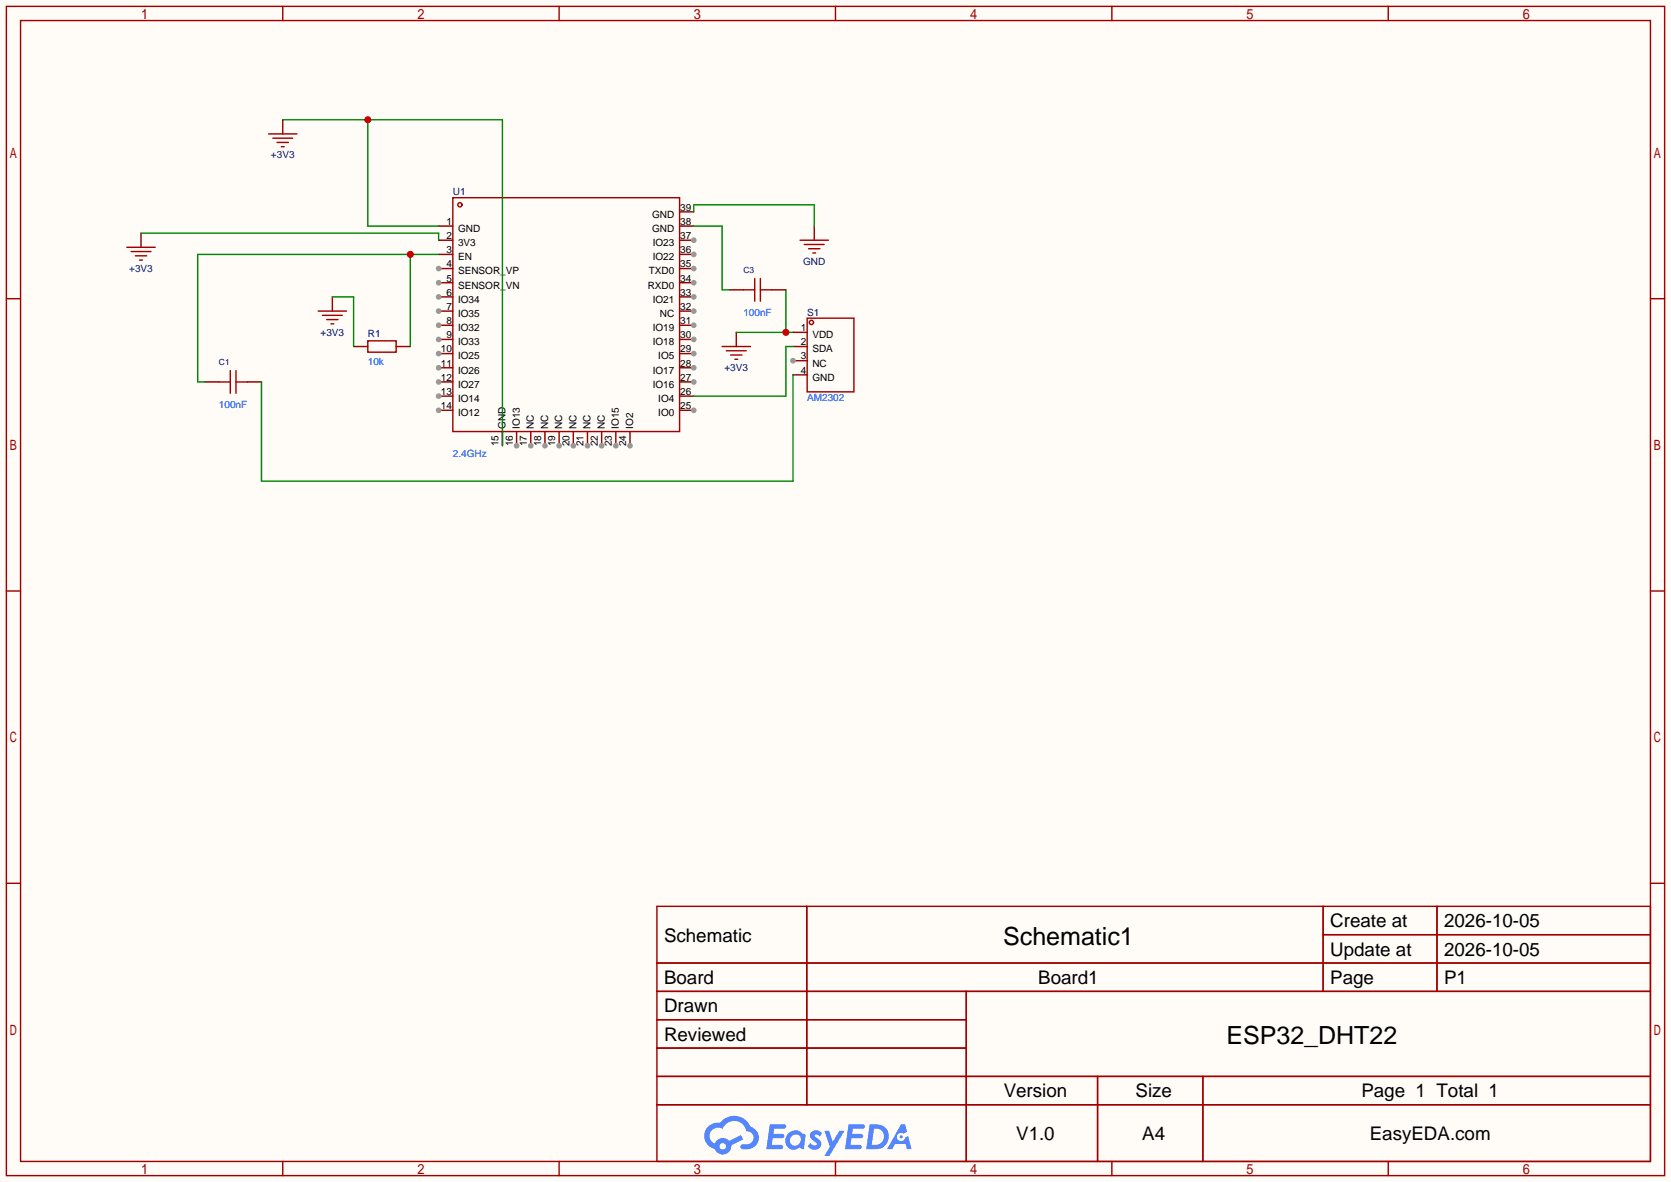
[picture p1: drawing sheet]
<svg xmlns="http://www.w3.org/2000/svg" width="299mm" height="212mm" viewBox="0 0 299 212" stroke-linecap="round" stroke-linejoin="round" font-family="sans-serif">
<path d="M0 0h299.5v211.8h-299.5z" fill="#fffcf7"/>
<g fill="none" stroke="#a10000" stroke-width=".25">
<path d="M1.1 1.1h297.2v209.6h-297.2zM3.7 3.7h292.1v204.5h-292.1zM50.7 1.1v2.6M100.2 1.1v2.6M149.7 1.1v2.6M199.3 1.1v2.6M248.8 1.1v2.6M1.1 53.5h2.6M295.8 53.5h2.5M1.1 105.9h2.6M295.8 105.9h2.5M1.1 158.3h2.6"/>
<path d="M295.8 158.3h2.5M117.7 162.4h178.1v45.8h-178.1zM117.7 172.6h178.1M117.7 177.7h178.1M144.6 162.4v35.6M173.2 177.7v30.5M237.1 162.4v15.3M237.1 167.5h58.7M257.5 162.4v15.3M117.7 182.8h55.5M117.7 192.9h178.1M117.7 187.8h55.5"/>
<path d="M117.7 198h178.1M196.7 192.9v15.3M215.6 192.9v15.3M50.7 208.2v2.5M100.2 208.2v2.5M149.7 208.2v2.5M199.3 208.2v2.5M248.8 208.2v2.5"/>
</g>
<g fill="#5487ff">
<path d="M145.5 202.8a1.3 1.3 0 0 1 1.8 .3l-.4 .6a.54 .54 0 0 0-.9-.2l.1 .2a1.58 1.58 0 0 1 1.1 1.6 1.43 1.43 0 0 1-2.5 .1l.5-.6a.64 .64 0 0 0 .5 .5 .64 .64 0 0 0 .7-.3l-.2-.2a1.6 1.6 0 0 1-1-1.6z"/>
<path d="M147.7 202.7h.9l.7 1.9 1.1-1.9h.9l-2.7 4.5h-.9l1-1.7z"/>
<path d="M138 201.5h1.6a1.31 1.31 0 0 1 1.2 .2 .4 .4 0 0 1-.3 .6h-1.8l-.1 .9h1.6a.4 .4 0 0 1 .4 .4 .4 .4 0 0 1-.4 .4h-1.7l-.2 1.2h.8a1.23 1.23 0 0 1 1.2 .2 .39 .39 0 0 1-.3 .6h-2.7z"/>
<path d="M152.1 201.5h1.6a1.32 1.32 0 0 1 1.3 .2 .39 .39 0 0 1-.4 .6h-1.7l-.2 .9h1.7a.4 .4 0 0 1 .3 .4 .4 .4 0 0 1-.4 .4h-1.7l-.2 1.2h.8a1.23 1.23 0 0 1 1.2 .2 .39 .39 0 0 1-.3 .6h-2.7z"/>
<path d="M161.5 201.5h.7l.4 1.3-.7 .4a.75 .75 0 0 0-1.1 .3 .75 .75 0 0 0 .5 1 .75 .75 0 0 0 .9-.6l.6-.3 .6 2.4h-.9l-.2-1h-1.9l-.5 1h-.9z"/>
<path d="M155.9 201.5l-.7 4.5h1.5a2.27 2.27 0 0 0 2.6-2.3 2.27 2.27 0 0 0-2.7-2.2zM156.6 202.3a1.5 1.5 0 0 1 1.8 1.5 1.5 1.5 0 0 1-1.9 1.4h-.3z"/>
<path d="M141.3 203.1a1.62 1.62 0 0 0-.4 2.1 1.62 1.62 0 0 0 2 .7l.4-.3 .3 .3 .5 .1 .3-2.5-.2-.3h-.4a1.58 1.58 0 0 0-2.5-.1zM141.9 203.6a.98 .98 0 0 1 1.5 .2 .98 .98 0 0 1-.6 1.5 .94 .94 0 0 1-1.2-.4 .94 .94 0 0 1 .3-1.3z"/>
<path d="M126.9 201.9a2.37 2.37 0 0 0 1.2 4 1.54 1.54 0 0 0 1.7 1 1.54 1.54 0 0 0 1.3-1.6l2.1-1.1-.5-.8-2 1.1a1.57 1.57 0 0 0-2.6 .4 1.5 1.5 0 0 1-.8-2.1 1.5 1.5 0 0 1 2.2-.5 2.23 2.23 0 0 1 2.3-1.4 2.23 2.23 0 0 1 2 1.8 1.16 1.16 0 0 1 1.2 1.1 1.16 1.16 0 0 1-1 1.3h-.7a.47 .47 0 0 0-.6 .3 .47 .47 0 0 0 .4 .6 2.23 2.23 0 0 0 2.3-.7 2.23 2.23 0 0 0 .4-2.3 2.16 2.16 0 0 0-1.3-1.1 3.2 3.2 0 0 0-5.4-.7l-1.2 .1zM129 205.4a.58 .58 0 0 1 1.1 0 .58 .58 0 0 1-1.1 0z"/>
<circle cx="161.5" cy="203.8" r=".28"/>
</g>
<path d="M121.8 38h2.5M121.8 40.5h2.5M121.8 43.1h2.5" fill="none" stroke="#870000" stroke-width=".25"/>
<circle cx="124.3" cy="43.1" r=".51" fill="#999"/>
<path d="M121.8 45.6h2.5" fill="none" stroke="#870000" stroke-width=".25"/>
<circle cx="124.3" cy="45.6" r=".51" fill="#999"/>
<path d="M121.8 48.1h2.5" fill="none" stroke="#870000" stroke-width=".25"/>
<circle cx="124.3" cy="48.1" r=".51" fill="#999"/>
<path d="M121.8 50.7h2.5" fill="none" stroke="#870000" stroke-width=".25"/>
<circle cx="124.3" cy="50.7" r=".51" fill="#999"/>
<path d="M121.8 53.2h2.5" fill="none" stroke="#870000" stroke-width=".25"/>
<circle cx="124.3" cy="53.2" r=".51" fill="#999"/>
<path d="M121.8 55.8h2.5" fill="none" stroke="#870000" stroke-width=".25"/>
<circle cx="124.3" cy="55.8" r=".51" fill="#999"/>
<path d="M121.8 58.3h2.5" fill="none" stroke="#870000" stroke-width=".25"/>
<circle cx="124.3" cy="58.3" r=".51" fill="#999"/>
<path d="M121.8 60.8h2.5" fill="none" stroke="#870000" stroke-width=".25"/>
<circle cx="124.3" cy="60.8" r=".51" fill="#999"/>
<path d="M121.8 63.4h2.5" fill="none" stroke="#870000" stroke-width=".25"/>
<circle cx="124.3" cy="63.4" r=".51" fill="#999"/>
<path d="M121.8 65.9h2.5" fill="none" stroke="#870000" stroke-width=".25"/>
<circle cx="124.3" cy="65.9" r=".51" fill="#999"/>
<path d="M121.8 68.5h2.5" fill="none" stroke="#870000" stroke-width=".25"/>
<circle cx="124.3" cy="68.5" r=".51" fill="#999"/>
<path d="M121.8 71h2.5M121.8 73.5h2.5" fill="none" stroke="#870000" stroke-width=".25"/>
<circle cx="124.3" cy="73.5" r=".51" fill="#999"/>
<path d="M112.9 77.3v2.6" fill="none" stroke="#870000" stroke-width=".25"/>
<circle cx="112.9" cy="79.9" r=".51" fill="#999"/>
<path d="M110.4 77.3v2.6" fill="none" stroke="#870000" stroke-width=".25"/>
<circle cx="110.4" cy="79.9" r=".51" fill="#999"/>
<path d="M107.8 77.3v2.6" fill="none" stroke="#870000" stroke-width=".25"/>
<circle cx="107.8" cy="79.9" r=".51" fill="#999"/>
<path d="M105.3 77.3v2.6" fill="none" stroke="#870000" stroke-width=".25"/>
<circle cx="105.3" cy="79.9" r=".51" fill="#999"/>
<path d="M102.7 77.3v2.6" fill="none" stroke="#870000" stroke-width=".25"/>
<circle cx="102.7" cy="79.9" r=".51" fill="#999"/>
<path d="M100.2 77.3v2.6" fill="none" stroke="#870000" stroke-width=".25"/>
<circle cx="100.2" cy="79.9" r=".51" fill="#999"/>
<path d="M97.7 77.3v2.6" fill="none" stroke="#870000" stroke-width=".25"/>
<circle cx="97.7" cy="79.9" r=".51" fill="#999"/>
<path d="M95.1 77.3v2.6" fill="none" stroke="#870000" stroke-width=".25"/>
<circle cx="95.1" cy="79.9" r=".51" fill="#999"/>
<path d="M92.6 77.3v2.6" fill="none" stroke="#870000" stroke-width=".25"/>
<circle cx="92.6" cy="79.9" r=".51" fill="#999"/>
<path d="M78.6 73.5h2.6M90 77.3v2.6" fill="none" stroke="#870000" stroke-width=".25"/>
<circle cx="78.6" cy="73.5" r=".51" fill="#999"/>
<path d="M78.6 71h2.6" fill="none" stroke="#870000" stroke-width=".25"/>
<circle cx="78.6" cy="71" r=".51" fill="#999"/>
<path d="M78.6 68.5h2.6" fill="none" stroke="#870000" stroke-width=".25"/>
<circle cx="78.6" cy="68.5" r=".51" fill="#999"/>
<path d="M78.6 65.9h2.6" fill="none" stroke="#870000" stroke-width=".25"/>
<circle cx="78.6" cy="65.9" r=".51" fill="#999"/>
<path d="M78.6 63.4h2.6" fill="none" stroke="#870000" stroke-width=".25"/>
<circle cx="78.6" cy="63.4" r=".51" fill="#999"/>
<path d="M78.6 60.8h2.6" fill="none" stroke="#870000" stroke-width=".25"/>
<circle cx="78.6" cy="60.8" r=".51" fill="#999"/>
<path d="M78.6 58.3h2.6" fill="none" stroke="#870000" stroke-width=".25"/>
<circle cx="78.6" cy="58.3" r=".51" fill="#999"/>
<path d="M78.6 55.8h2.6" fill="none" stroke="#870000" stroke-width=".25"/>
<circle cx="78.6" cy="55.8" r=".51" fill="#999"/>
<path d="M78.6 53.2h2.6" fill="none" stroke="#870000" stroke-width=".25"/>
<circle cx="78.6" cy="53.2" r=".51" fill="#999"/>
<path d="M78.6 50.7h2.6" fill="none" stroke="#870000" stroke-width=".25"/>
<circle cx="78.6" cy="50.7" r=".51" fill="#999"/>
<path d="M78.6 48.1h2.6" fill="none" stroke="#870000" stroke-width=".25"/>
<circle cx="78.6" cy="48.1" r=".51" fill="#999"/>
<path d="M78.6 45.6h2.6M78.6 43.1h2.6M78.6 40.5h2.6M142.1 59.6h2.6M142.1 62.1h2.6M142.1 64.6h2.6" fill="none" stroke="#870000" stroke-width=".25"/>
<g fill="none" stroke="#a10000" stroke-width=".25">
<path d="M81.2 35.4h40.6v41.9h-40.6zM144.7 57h8.3v13.2h-8.3z"/>
<circle cx="82.4" cy="36.7" r=".38"/>
<circle cx="145.4" cy="57.8" r=".38"/>
</g>
<circle cx="142.1" cy="64.6" r=".51" fill="#999"/>
<path d="M50.7 21.5v2.5M25.3 41.8v2.5M59.6 53.2v2.6M132 59.6v2.5M145.9 40.5v2.6M36.7 68.5h2.5M44.3 68.5h2.6M63.4 62.1h2.5M71 62.1h2.5M142.1 67.2h2.6" fill="none" stroke="#870000" stroke-width=".25"/>
<g fill="none" stroke="#a10000" stroke-width=".25">
<path d="M48.1 24h5.1M48.9 24.8h3.6M49.7 25.5h2M50.4 26.3h.5M22.7 44.3h5.1M23.5 45.1h3.6M24.3 45.8h2M25 46.6h.5M57 55.8h5.1M57.8 56.5h3.5M58.5 57.3h2.1M59.3 58h.5"/>
<path d="M143.4 43.1h5.1M144.1 43.8h3.6M144.9 44.6h2M145.7 45.3h.5M39.2 68.5h2.1M41.3 66.4v4.1M42.3 68.5h2M42.3 66.4v4.1M65.9 61.1h5.1v2h-5.1zM129.4 62.1h5.1M130.2 62.9h3.5M130.9 63.6h2.1"/>
<path d="M131.7 64.4h.5"/>
</g>
<path d="M59.6 53.2h3.8v8.9M132 59.6h10.1M140.8 51.9v7.7" fill="none" stroke="#008700" stroke-width=".25"/>
<circle cx="140.8" cy="59.6" r=".63" fill="#c00"/>
<path d="M73.5 45.6v16.5M78.6 45.6h-43.2v22.9h1.3M142.1 67.2v19h-95.2v-17.7" fill="none" stroke="#008700" stroke-width=".25"/>
<circle cx="73.5" cy="45.6" r=".63" fill="#c00"/>
<path d="M50.7 21.5h39.3v58.4M65.9 21.5v19h12.7M124.3 38v-1.3h21.6v3.8M142.1 62.1h-1.3v8.9h-16.5" fill="none" stroke="#008700" stroke-width=".25"/>
<circle cx="65.9" cy="21.5" r=".63" fill="#c00"/>
<path d="M25.3 41.8h53.3v1.3M124.3 40.5h5.1v11.4h1.3" fill="none" stroke="#008700" stroke-width=".25"/>
<path d="M133.2 51.9h2.1M135.3 49.9v4.1M136.3 51.9h2M136.3 49.9v4.1" fill="none" stroke="#a10000" stroke-width=".25"/>
<path d="M130.7 51.9h2.5M138.3 51.9h2.5" fill="none" stroke="#870000" stroke-width=".25"/>
<g font-size="4.5">
<text x="179.8" y="169.3">Schematic1</text>
<text x="219.8" y="187.1">ESP32_DHT22</text>
</g>
<g font-size="3.4">
<text x="238.4" y="166.2">Create at</text>
<text x="258.8" y="166.2">2026-10-05</text>
<text x="119" y="168.7">Schematic</text>
<text x="238.4" y="171.3">Update at</text>
<text x="258.8" y="171.3">2026-10-05</text>
<text x="119" y="176.4">Board</text>
<text x="186.1" y="176.4">Board1</text>
<text x="238.4" y="176.4">Page</text>
<text x="258.8" y="176.4">P1</text>
<text x="119" y="181.4">Drawn</text>
<text x="119" y="186.5">Reviewed</text>
<text x="179.9" y="196.7">Version</text>
<text x="203.5" y="196.7">Size</text>
<text x="244" y="196.7">Page 1 Total 1</text>
<text x="182.1" y="204.3">V1.0</text>
<text x="204.7" y="204.3">A4</text>
<text x="245.5" y="204.3">EasyEDA.com</text>
</g>
<g font-size="1.8" fill="#000080">
<text x="48.6" y="28.4">+3V3</text>
<text x="81.2" y="35">U1</text>
<text x="143.9" y="47.4">GND</text>
<text x="23.2" y="48.7">+3V3</text>
<text x="144.7" y="56.6">S1</text>
<text x="57.4" y="60.1">+3V3</text>
<text x="65.9" y="60.4">R1</text>
<text x="129.8" y="66.5">+3V3</text>
</g>
<g font-size="1.8">
<text x="80" y="40.3">1</text>
<text x="82.1" y="41.6">GND</text>
<text x="116.9" y="39">GND</text>
<text x="116.9" y="41.6">GND</text>
<text x="121.9" y="37.8">39</text>
<text x="121.9" y="40.3">38</text>
<text x="80" y="47.9">4</text>
<text x="80" y="45.4">3</text>
<text x="80" y="42.8">2</text>
<text x="82.1" y="46.6">EN</text>
<text x="82.1" y="44.1">3V3</text>
<text x="117" y="44.1">IO23</text>
<text x="117" y="46.6">IO22</text>
<text x="121.9" y="42.8">37</text>
<text x="121.9" y="45.4">36</text>
<text x="121.9" y="47.9">35</text>
<text x="80" y="53">6</text>
<text x="80" y="50.5">5</text>
<text x="82.1" y="51.7">SENSOR_VN</text>
<text x="82.1" y="49.2">SENSOR_VP</text>
<text x="116.1" y="51.7">RXD0</text>
<text x="116.3" y="49.2">TXD0</text>
<text x="121.9" y="50.5">34</text>
<text x="121.9" y="53">33</text>
<text x="80" y="58.1">8</text>
<text x="80" y="55.5">7</text>
<text x="82.1" y="59.3">IO32</text>
<text x="82.1" y="56.8">IO35</text>
<text x="82.1" y="54.3">IO34</text>
<text x="117" y="54.3">IO21</text>
<text x="117" y="59.3">IO19</text>
<text x="118.3" y="56.8">NC</text>
<text x="121.9" y="55.5">32</text>
<text x="121.9" y="58.1">31</text>
<text x="143.5" y="59.3">1</text>
<text x="79" y="65.7">11</text>
<text x="79" y="63.2">10</text>
<text x="80" y="60.6">9</text>
<text x="82.1" y="64.4">IO25</text>
<text x="82.1" y="61.9">IO33</text>
<text x="117" y="61.9">IO18</text>
<text x="118" y="64.4">IO5</text>
<text x="121.9" y="60.6">30</text>
<text x="121.9" y="63.2">29</text>
<text x="121.9" y="65.7">28</text>
<text x="143.5" y="61.9">2</text>
<text x="143.5" y="64.4">3</text>
<text x="145.6" y="60.6">VDD</text>
<text x="145.6" y="63.2">SDA</text>
<text x="145.6" y="65.7">NC</text>
<text x="79" y="70.8">13</text>
<text x="79" y="68.2">12</text>
<text x="82.1" y="69.5">IO27</text>
<text x="82.1" y="67">IO26</text>
<text x="117" y="67">IO17</text>
<text x="117" y="69.5">IO16</text>
<text x="121.9" y="68.2">27</text>
<text x="121.9" y="70.8">26</text>
<text x="143.5" y="67">4</text>
<text x="145.6" y="68.2">GND</text>
<text x="79" y="73.3">14</text>
<text x="82.1" y="74.6">IO12</text>
<text x="82.1" y="72">IO14</text>
<text x="90.6" y="76.9" transform="rotate(-90 90.6 76.9)">GND</text>
<text x="93.2" y="76.9" transform="rotate(-90 93.2 76.9)">IO13</text>
<text x="95.7" y="76.9" transform="rotate(-90 95.7 76.9)">NC</text>
<text x="98.2" y="76.9" transform="rotate(-90 98.2 76.9)">NC</text>
<text x="100.8" y="76.9" transform="rotate(-90 100.8 76.9)">NC</text>
<text x="103.3" y="76.9" transform="rotate(-90 103.3 76.9)">NC</text>
<text x="105.9" y="76.9" transform="rotate(-90 105.9 76.9)">NC</text>
<text x="108.4" y="76.9" transform="rotate(-90 108.4 76.9)">NC</text>
<text x="110.9" y="76.9" transform="rotate(-90 110.9 76.9)">IO15</text>
<text x="113.5" y="76.9" transform="rotate(-90 113.5 76.9)">IO2</text>
<text x="118" y="72">IO4</text>
<text x="118" y="74.6">IO0</text>
<text x="121.9" y="73.3">25</text>
<text x="89.3" y="80" transform="rotate(-90 89.3 80)">15</text>
<text x="91.9" y="80" transform="rotate(-90 91.9 80)">16</text>
<text x="94.4" y="80" transform="rotate(-90 94.4 80)">17</text>
<text x="97" y="80" transform="rotate(-90 97 80)">18</text>
<text x="99.5" y="80" transform="rotate(-90 99.5 80)">19</text>
<text x="102" y="80" transform="rotate(-90 102 80)">20</text>
<text x="104.6" y="80" transform="rotate(-90 104.6 80)">21</text>
<text x="107.1" y="80" transform="rotate(-90 107.1 80)">22</text>
<text x="109.7" y="80" transform="rotate(-90 109.7 80)">23</text>
<text x="112.2" y="80" transform="rotate(-90 112.2 80)">24</text>
</g>
<g font-size="1.8" fill="#00f">
<text x="133.2" y="56.6">100nF</text>
<text x="65.9" y="65.5">10k</text>
<text x="144.7" y="71.8">AM2302</text>
<text x="39.2" y="73.1">100nF</text>
<text x="81.2" y="82">2.4GHz</text>
</g>
<g font-size="1.5" fill="#000080">
<text x="133.2" y="49">C3</text>
<text x="39.2" y="65.5">C1</text>
</g>
</svg>
